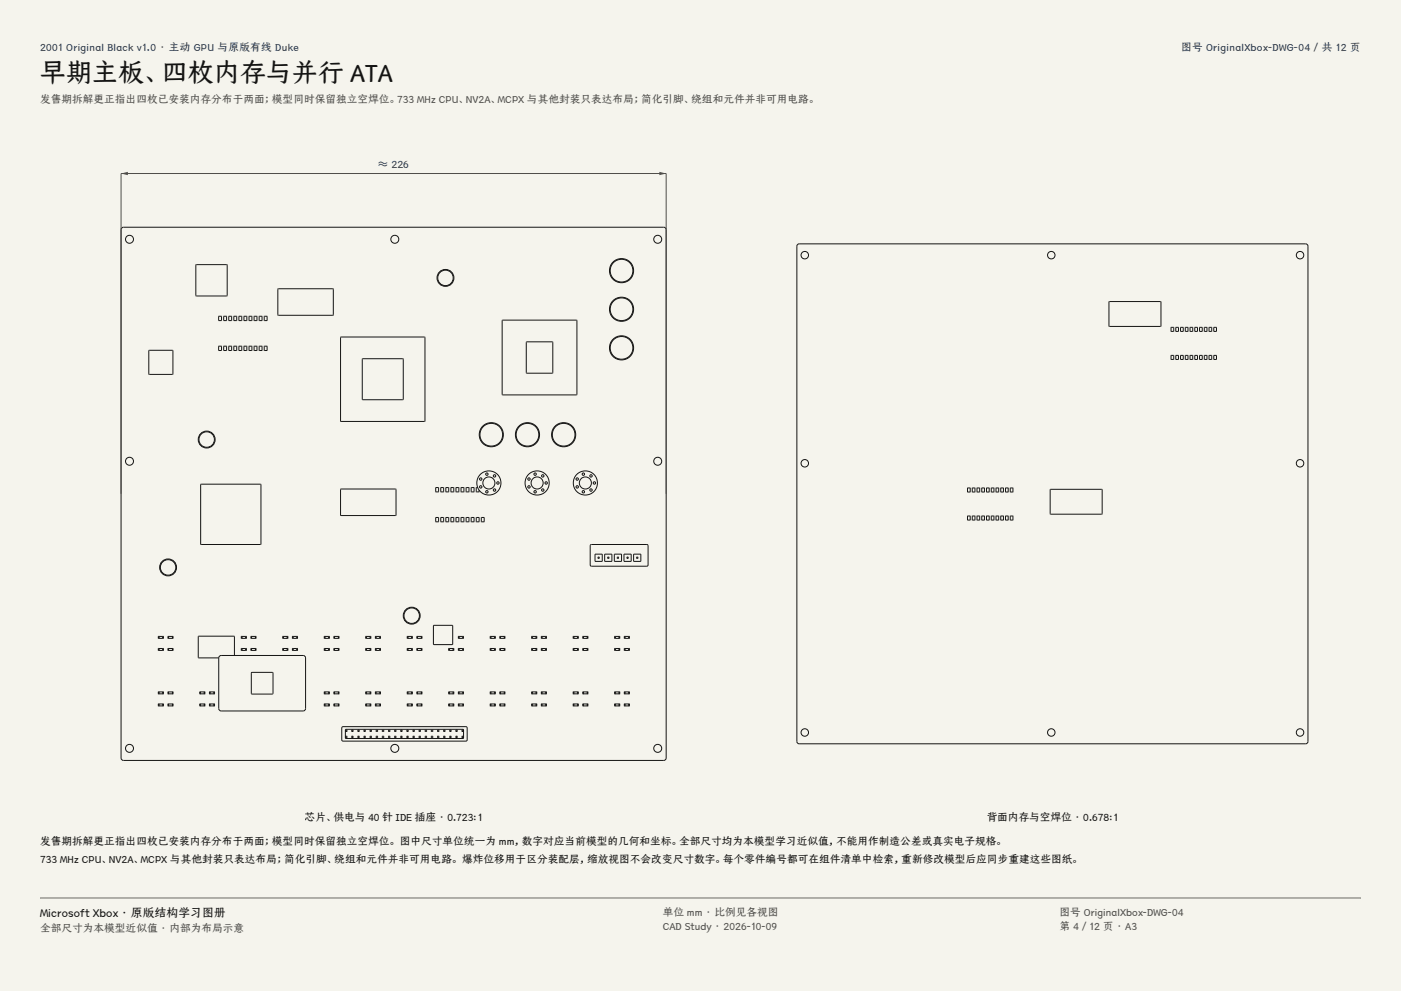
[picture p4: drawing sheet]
<svg xmlns="http://www.w3.org/2000/svg" width="420mm" height="297mm" viewBox="0 0 420 297" stroke-linecap="round" stroke-linejoin="round" font-family="sans-serif">
<g fill="#f5f4ed">
<path d="M0 0h420v297h-420z"/>
<path d="M12 12h396v275h-396z"/>
</g>
<g fill="none" stroke="#141413" stroke-width=".3">
<path d="M36.5 68.3l.5-.2h162l.5 .2 .2 .5v158.4l-.2 .5-.5 .2h-162l-.5-.2-.2-.5v-158.4zM58.8 79.4h9.3v9.3h-9.3zM65.5 96.1h.1M65.5 94.8v1.3M65.6 94.8h-.1M65.6 96.1h.8M65.6 94.8h.8M66.4 94.8h.1M66.4 96.1h.1M66.4 94.8v1.3M67.1 96.1h.1M67.1 94.8v1.3"/>
<path d="M67.1 94.8h.1M67.1 96.1h.8M67.1 94.8h.8M67.9 94.8h.1M67.9 96.1h.1M67.9 94.8v1.3M68.6 96.1h.1M68.6 94.8v1.3M68.6 94.8h.1M68.6 94.8h.8v1.3h-.8M70.9 94.8h-.8v1.3h.8M70.9 94.8h.1"/>
<path d="M71 96.1h-.1M71 94.8v1.3M71.6 96.1h.1M71.6 94.8v1.3M71.6 94.8h.1M71.6 96.1h.9M71.6 94.8h.9M72.5 94.8h.1M72.5 96.1h.1M72.5 94.8v1.3M73.1 96.1h.1M73.1 94.8v1.3"/>
<path d="M73.2 94.8h-.1M73.2 96.1h.8M73.2 94.8h.8M74 94.8h.1M74 96.1h.1M74 94.8v1.3M74.7 96.1h.1M74.7 94.8v1.3M74.7 94.8h.1M74.7 94.8h.8v1.3h-.8M77 94.8h-.8v1.3h.8M77 94.8h.1"/>
<path d="M77 96.1h.1M77 94.8v1.3M77.7 96.1h.1M77.7 94.8v1.3M77.7 94.8h.1M77.7 96.1h.8M77.7 94.8h.8M78.5 94.8h.1M78.6 96.1h-.1M78.6 94.8v1.3M79.2 96.1h.1M79.2 94.8v1.3"/>
<path d="M79.2 94.8h.1M79.2 96.1h.9M79.2 94.8h.9M80.1 94.8h.1M80.1 96.1h.1M80.1 94.8v1.3M83.3 86.6h16.6v7.8h-16.6zM150.6 96h22.3v22.3h-22.3zM44.7 105h7.1v7.2h-7.1zM65.5 103.8h.9v1.2h-.9zM67.1 103.8h.8v1.2h-.8zM68.6 103.8h.8v1.2h-.8z"/>
<path d="M70.1 103.8h.9v1.2h-.9zM71.6 103.8h.9v1.2h-.9zM73.1 103.8h.9v1.2h-.9zM74.7 103.8h.8v1.2h-.8zM76.2 103.8h.8v1.2h-.8zM77.7 103.8h.8v1.2h-.8zM79.2 103.8h.9v1.2h-.9zM102.1 101h25.3v25.3h-25.3zM108.6 107.6h12.2v12.2h-12.2zM157.8 102.5h7.9v9.3h-7.9zM60.2 145.2h18v17.9h-18zM102.1 146.6h16.6v7.9h-16.6z"/>
<path d="M130.6 147.4h.1M130.6 146.1v1.3M130.6 155.1h.9v1.3h-.9zM130.6 146.1h.1M130.6 147.4h.9M130.6 146.1h.9M131.5 146.1h.1M131.5 147.4h.1M131.5 146.1v1.3M132.1 147.4h.1M132.1 146.1v1.3M132.1 155.1h.9v1.3h-.9z"/>
<path d="M132.2 146.1h-.1M132.2 146.1h.8v1.3h-.8M133.7 155.1h.8v1.3h-.8zM134.5 146.1h-.8v1.3h.8M134.5 146.1h.1M134.5 147.4h.1M134.5 146.1v1.3M135.2 147.4h.1M135.2 146.1v1.3M135.2 155.1h.8v1.3h-.8zM135.2 146.1h.1M135.2 147.4h.8"/>
<path d="M135.2 146.1h.8M136 146.1h.1M136 147.4h.1M136 146.1v1.3M136.7 147.4h.1M136.7 146.1v1.3M136.7 155.1h.9v1.3h-.9zM136.7 146.1h.1M136.7 147.4h.8M136.7 146.1h.8M137.5 146.1h.1M137.6 147.4h-.1"/>
<path d="M137.6 146.1v1.3M138.2 147.4h.1M138.2 146.1v1.3M138.2 155.1h.9v1.3h-.9zM138.2 146.1h.1M138.2 146.1h.9v1.3h-.9M139.7 155.1h.9v1.3h-.9zM140.6 146.1h-.9v1.3h.9M140.6 146.1h.1M140.6 147.4h.1M140.6 146.1v1.3M141.2 147.4h.1"/>
<path d="M141.2 146.1v1.3M141.3 155.1h.8v1.3h-.8zM141.3 146.1h-.1M141.3 147.4h.8M141.3 146.1h.8M142.1 146.1h.1M142.1 147.4h.1M142.1 146.1v1.3M142.8 147.4h.1M142.8 146.1v1.3M142.8 155.1h.8v1.3h-.8zM142.8 146.1h.1"/>
<path d="M142.8 147.4h.8M142.8 146.1h.4M143.6 147.4h.1M143.6 146.9v.5M144.3 155.1h.8v1.3h-.8zM177 163.4l.3-.2h16.8l.2 .3-.1 6-.3 .2-16.8-.1-.2-.3zM178.4 166.1h2.1v2.1h-2.1zM179.3 167h.3v.3h-.3zM181.3 166.1h2.1v2.1h-2.1zM182.5 167h-.3v.3h.3M182.5 167v.3M184.2 166.1h2.1v2.1h-2.1z"/>
<path d="M185.1 167h.3v.3h-.3zM187.1 166.1h2.1v2.1h-2.1zM188 167h.3v.3h-.3zM189.9 166.1h2.2v2.1h-2.2zM190.9 167v.3M190.9 167h.3v.3h-.3M47.5 194.9h.1M47.5 191.3h.1M47.5 190.7v.6M47.5 194.4v.5M47.5 194.3v.1M47.5 190.7h.1"/>
<path d="M47.5 194.3h.1M47.6 194.3v.1M47.6 190.7h.1M47.6 194.9h.1M47.6 191.3h.1M47.6 190.7v.6M47.6 194.4v.5M47.6 190.8l.1 .5h1.1v-.5M47.7 194.4h1.1v.5h-1.1zM47.7 190.7l-.1 .1M47.7 190.7h1.1M48.8 190.7v.1"/>
<path d="M48.8 194.9h.1M48.8 191.3h.1M48.8 190.7v.6M48.8 194.4v.5M48.9 194.3l-.1 .1M48.9 194.3v.6M48.9 190.7h-.1M48.9 190.7v.6M50.3 194.9h.1M50.3 191.3h.1M50.3 190.7v.6M50.3 194.4v.5"/>
<path d="M50.4 194.3l-.1 .1M50.4 190.7h-.1M50.4 194.9h.1M50.4 194.3h.1M50.4 191.3h.1M50.4 190.7h.1M50.5 194.3v.1M50.5 190.7h.1M50.5 194.9h.1M50.5 191.3h.1M50.5 190.7v.6M50.5 194.4v.5"/>
<path d="M50.5 194.9h1.2M50.5 194.4h1.2M50.5 191.3h1.2M50.5 190.8h1.2M51.7 194.9h.1M51.7 191.3h.1M51.7 190.7v.6M51.7 194.4v.5M51.7 194.3v.1M51.7 190.7h.1M51.7 194.9h.2M51.7 194.3h.2"/>
<path d="M51.7 191.3h.2M51.7 190.7h.2M51.9 194.3v.1M51.9 190.7h.1M51.9 194.9h.1M51.9 191.3h.1M51.9 190.7v.6M51.9 194.4v.5M65.8 196.7l.5-.3 24.9 .1 .4 .7v15.4l-.7 .5-24.9-.1-.4-.6v-15.2zM70.3 196.4l-.1-5.7h-10.7v6.4l6.1 .1M72.3 194.9h.1M72.3 191.3h.1"/>
<path d="M72.3 190.7v.6M72.3 194.4v.5M72.4 194.3l-.1 .1M72.4 190.7h-.1M72.4 194.9h.1M72.4 194.3h.1M72.4 191.3h.1M72.4 190.7h.1M72.5 194.3v.1M72.5 190.7h.1M72.5 194.9h.1M72.5 191.3h.1"/>
<path d="M72.5 190.7v.6M72.5 194.4v.5M72.5 190.8v.5h1.1M72.6 190.7l-.1 .1M72.6 190.7h1M73.6 194.3l-1.1 .1v.5h1.1M73.6 194.3l.1 .1M73.6 190.7l.1 .1M73.7 194.9h-.1M73.7 191.3h-.1M73.7 194.4h.2v.5h-.2M73.7 190.7h.2v.6h-.2"/>
<path d="M73.7 190.7v.6M73.7 194.4v.5M75.2 194.9h.1M75.2 191.3h.1M75.2 190.7v.6M75.2 194.4v.5M75.2 194.3v.1M75.2 190.7h.1M75.2 194.9h.2M75.2 194.3h.2M75.2 191.3h.2M75.2 190.7h.2"/>
<path d="M75.4 194.3v.1M75.4 190.7h.1M75.4 194.9h.1M75.4 191.3h.1M75.4 190.7v.6M75.4 194.4v.5M75.4 194.9h1.2M75.4 194.4h1.2M75.4 191.3h1.2M75.4 190.8h1.2M76.6 194.9h.1M76.6 191.3h.1"/>
<path d="M76.6 190.7v.6M76.6 194.4v.5M76.6 194.3v.1M76.6 190.7h.1M76.6 194.3h.1M76.7 194.3l.1 .1M76.7 190.7h.1M76.8 194.9h-.1M76.8 191.3h-.1M76.8 190.7v.6M76.8 194.4v.5M84.8 194.9h.1"/>
<path d="M84.8 191.3h.1M84.8 190.7v.6M84.8 194.4v.5M84.8 194.3v.1M84.8 190.7h.1M84.8 194.3h.1M84.9 194.3v.1M84.9 190.7h.1M84.9 194.9h.1M84.9 191.3h.1M84.9 190.7v.6M84.9 194.4v.5"/>
<path d="M85 190.8v.5h1.1M85 190.7v.1M85 190.7h1.1M86.1 194.3l-1.1 .1v.5h1.1M86.1 194.3v.1M86.1 190.7v.1M86.1 194.9h.1M86.1 191.3h.1M86.1 194.9h.2M86.1 191.3h.2M86.1 190.7v.6M86.1 194.4v.5"/>
<path d="M86.3 194.3l-.2 .1M86.3 194.3v.1M86.3 190.7h-.2M86.3 190.7h.1M86.3 194.9h.1M86.3 191.3h.1M86.3 190.7v.6M86.3 194.4v.5M87.7 194.9h.1M87.7 191.3h.1M87.7 190.7v.6M87.7 194.4v.5"/>
<path d="M87.7 194.3v.1M87.7 194.3v.6M87.7 190.7h.1M87.8 190.7l-.1 .6M87.8 194.9h1.2M87.8 194.4h1.2M87.8 191.3h1.2M87.8 190.8h1.2M89 194.9h.1M89 191.3h.1M89 190.7v.6M89 194.4v.5"/>
<path d="M89.1 194.3l-.1 .1M89.1 190.7h-.1M89.1 194.9h.1M89.1 194.3h.1M89.1 191.3h.1M89.1 190.7h.1M89.2 194.3v.1M89.2 190.7h.1M89.2 194.9h.1M89.2 191.3h.1M89.2 190.7v.6M89.2 194.4v.5"/>
<path d="M97.2 194.9h.1M97.2 191.3h.1M97.2 190.7v.6M97.2 194.4v.5M97.2 194.3v.1M97.2 190.7h.1M97.2 194.3h.1M97.3 194.3l.1 .1M97.3 190.7h.1M97.4 194.9h-.1M97.4 191.3h-.1M97.4 190.7v.6"/>
<path d="M97.4 194.4v.5M97.4 194.9h1.1M97.4 194.4h1.1M97.4 191.3h1.1M97.4 190.8h1.1M98.6 190.7l.1 .6M98.7 194.3v.6M98.7 194.3v.1M98.7 190.7h-.1M98.7 190.7h.1M98.7 194.9h.1M98.7 191.3h.1"/>
<path d="M98.7 190.7v.6M98.7 194.4v.5M100.1 194.9h.1M100.1 191.3h.1M100.1 190.7v.6M100.1 194.4v.5M100.1 194.3v.1M100.1 194.3v.6M100.1 190.7h.1M100.1 190.7h.2M100.3 190.7l-.2 .6M100.3 194.9h1.1"/>
<path d="M100.3 194.4h1.1M100.3 191.3h1.1M100.3 190.8h1.1M101.5 194.9h.1M101.5 191.3h.1M101.5 190.7v.6M101.5 194.4v.5M101.5 194.3v.1M101.5 190.7h.1M101.5 194.3h.1M101.6 194.3v.1M101.6 190.7h.1"/>
<path d="M101.6 194.9h.1M101.6 191.3h.1M101.6 190.7v.6M101.6 194.4v.5M109.6 194.9h.1M109.6 191.3h.1M109.6 190.7v.6M109.6 194.4v.5M109.7 194.3l-.1 .1M109.7 190.7h-.1M109.7 194.9h.1M109.7 194.3h.1"/>
<path d="M109.7 191.3h.1M109.7 190.7h.1M109.8 194.3v.1M109.8 190.7h.1M109.8 194.9h.1M109.8 191.3h.1M109.8 190.7v.6M109.8 194.4v.5M109.8 194.9h1.2M109.8 194.4h1.2M109.8 191.3h1.2M109.8 190.8h1.2"/>
<path d="M111 190.7l.2 .6M111.2 194.3v.6M111.2 194.3v.1M111.2 190.7h-.2M111.2 190.7h.1M111.2 194.9h.1M111.2 191.3h.1M111.2 190.7v.6M111.2 194.4v.5M112.5 194.9h.1M112.5 191.3h.1M112.5 190.7v.6"/>
<path d="M112.5 194.4v.5M112.6 194.3l-.1 .1M112.6 194.3v.6M112.6 190.7h-.1M112.6 190.7h.1M112.7 190.7l-.1 .6M112.7 194.4h1.2v.5h-1.2M113.8 190.7l-1.1 .1M113.8 190.7l.1 .1M113.9 190.8v.5h-1.2M113.9 194.9h.1M113.9 191.3h.1"/>
<path d="M113.9 190.7v.6M113.9 194.4v.5M113.9 194.3v.1M113.9 190.7h.1M113.9 194.3h.1M114 194.3l.1 .1M114 190.7h.1M114.1 194.9h-.1M114.1 191.3h-.1M114.1 190.7v.6M114.1 194.4v.5M122.1 194.9h.1"/>
<path d="M122.1 191.3h.1M122.1 190.7v.6M122.1 194.4v.5M122.1 194.3v.1M122.1 190.7h.1M122.1 194.3h.1M122.2 194.3v.1M122.2 190.7h.1M122.2 194.9h.1M122.2 191.3h.1M122.2 190.7v.6M122.2 194.4v.5"/>
<path d="M122.3 194.9h1.1M122.3 194.4h1.1M122.3 191.3h1.1M122.3 190.8h1.1M123.5 194.9h.1M123.5 191.3h.1M123.5 190.7v.6M123.5 194.4v.5M123.5 194.3v.1M123.5 190.7h.1M123.5 194.3h.1M123.6 194.3v.1"/>
<path d="M123.6 190.7h.1M123.6 194.9h.1M123.6 191.3h.1M123.6 190.7v.6M123.6 194.4v.5M125.1 194.4h-.1v.5h.1M125.1 190.7h-.1v.6h.1M125.1 190.7v.6M125.1 194.4v.5M125.2 194.9h.1M125.2 191.3h.1M125.2 194.3v.1"/>
<path d="M125.2 194.3l1.1 .1v.5h-1.1M125.2 190.7v.1M125.2 190.7h1.1M126.3 190.7v.1M126.3 190.8v.5h-1.1M126.3 194.9h.1M126.3 191.3h.1M126.3 190.7v.6M126.3 194.4v.5M126.4 194.3l-.1 .1M126.4 190.7h-.1M126.4 194.9h.1"/>
<path d="M126.4 194.3h.1M126.4 191.3h.1M126.4 190.7h.1M126.5 194.3v.1M126.5 190.7h.1M126.5 194.9h.1M126.5 191.3h.1M126.5 190.7v.6M126.5 194.4v.5M130 187.5h5.7v5.6h-5.7zM134.5 194.9h.1M134.5 194.4v.5"/>
<path d="M134.5 194.3v.1M134.5 194.9h.2M134.5 194.3h.2M134.7 194.3v.1M134.7 194.9h.1M134.7 194.4v.5M134.7 194.9h1.2M134.7 194.4h1.2M135.9 194.9h.1M135.9 194.4v.5M135.9 194.3v.1M135.9 194.3h.1"/>
<path d="M136 194.3v.1M136 194.9h.1M136 194.4v.5M137.6 194.4h-.2v.5h.2M137.6 190.7h-.2v.6h.2M137.6 190.7v.6M137.6 194.4v.5M137.6 194.9h.1M137.6 191.3h.1M137.6 194.3v.1M137.6 194.3l1.2 .1-.1 .5h-1.1M137.6 190.7v.1"/>
<path d="M137.6 190.7h1.1M138.7 190.7l.1 .1M138.8 190.8l-.1 .5h-1.1M138.8 194.9h.1M138.8 191.3h.1M138.8 190.7v.6M138.8 194.4v.5M138.8 194.3v.1M138.8 190.7h.1M138.8 194.3h.1M138.9 194.3v.1M138.9 190.7h.1"/>
<path d="M138.9 194.9h.1M138.9 191.3h.1M138.9 190.7v.6M138.9 194.4v.5M147 194.9h.1M147 191.3h.1M147 190.7v.6M147 194.4v.5M147 194.3v.1M147 190.7h.1M147 194.3h.1M147.1 194.3v.1"/>
<path d="M147.1 190.7h.1M147.1 194.9h.1M147.1 191.3h.1M147.1 190.7v.6M147.1 194.4v.5M147.1 194.9h1.2M147.1 194.4h1.2M147.1 191.3h1.2M147.1 190.8h1.2M148.3 194.9h.1M148.3 191.3h.1M148.3 190.7v.6"/>
<path d="M148.3 194.4v.5M148.3 194.3v.1M148.3 190.7h.1M148.3 194.9h.2M148.3 194.3h.2M148.3 191.3h.2M148.3 190.7h.2M148.5 194.3v.1M148.5 190.7h.1M148.5 194.9h.1M148.5 191.3h.1M148.5 190.7v.6"/>
<path d="M148.5 194.4v.5M150 194.3v.6M150 194.3v.1M150 190.7v.6M150 190.7h.1M150 194.9h.1M150 191.3h.1M150 194.4v.5M150 190.8l.1 .5h1.1v-.5M150 194.4h1.2v.5h-1.2zM150.1 190.7l-.1 .1M150.1 190.7h1.1"/>
<path d="M151.2 190.7v.1M151.2 194.9h.1M151.2 191.3h.1M151.2 190.7v.6M151.2 194.4v.5M151.2 194.3v.1M151.2 190.7h.1M151.2 194.9h.2M151.2 194.3h.2M151.2 191.3h.2M151.2 190.7h.2M151.4 194.3v.1"/>
<path d="M151.4 190.7h.1M151.4 194.9h.1M151.4 191.3h.1M151.4 190.7v.6M151.4 194.4v.5M159.4 194.9h.1M159.4 191.3h.1M159.4 190.7v.6M159.4 194.4v.5M159.4 194.3v.1M159.4 190.7h.1M159.4 194.3h.1"/>
<path d="M159.5 194.3v.1M159.5 190.7h.1M159.5 194.9h.1M159.5 191.3h.1M159.5 190.7v.6M159.5 194.4v.5M159.6 194.9h1.1M159.6 194.4h1.1M159.6 191.3h1.1M159.6 190.8h1.1M160.8 194.9h.1M160.8 191.3h.1"/>
<path d="M160.8 190.7v.6M160.8 194.4v.5M160.8 194.3v.1M160.8 190.7h.1M160.8 194.3h.1M160.9 194.3v.1M160.9 190.7h.1M160.9 194.9h.1M160.9 191.3h.1M160.9 190.7v.6M160.9 194.4v.5M162.4 194.3v.6"/>
<path d="M162.4 194.3v.1M162.4 190.7v.6M162.4 190.7h.1M162.4 194.9h.1M162.4 191.3h.1M162.4 194.4v.5M162.5 190.8v.5h1.1v-.5M162.5 194.4h1.1v.5h-1.1zM162.5 190.7v.1M162.5 190.7h1.1M163.6 190.7v.1M163.7 194.9h.1"/>
<path d="M163.7 191.3h.1M163.7 190.7v.6M163.7 194.4v.5M163.7 194.3v.1M163.7 194.3v.6M163.7 190.7h.1M171.8 194.9h.1M171.8 191.3h.1M171.8 190.7v.6M171.8 194.4v.5M171.8 194.3v.1M171.8 194.3v.6"/>
<path d="M171.8 190.7h.1M171.8 190.7h.2M172 190.7l-.2 .6M172 194.9h1.2M172 194.4h1.2M172 191.3h1.2M172 190.8h1.2M173.2 194.9h.1M173.2 191.3h.1M173.2 190.7v.6M173.2 194.4v.5M173.2 194.3v.1"/>
<path d="M173.2 190.7h.1M173.2 194.3h.1M173.3 194.3l.1 .1M173.3 190.7h.1M173.4 194.9h-.1M173.4 191.3h-.1M173.4 190.7v.6M173.4 194.4v.5M174.9 194.3v.6M174.9 194.3v.1M174.9 190.7v.6M174.9 190.7h.1"/>
<path d="M174.9 194.9h.1M174.9 191.3h.1M174.9 194.4v.5M174.9 190.8v.5h1.2v-.5M174.9 194.4h1.2v.5h-1.2zM174.9 190.7v.1M174.9 190.7h1.1M176 190.7l.1 .1M176.1 194.9h.1M176.1 191.3h.1M176.1 190.7v.6M176.1 194.4v.5"/>
<path d="M176.1 194.3v.1M176.1 194.3v.6M176.1 190.7h.1M184.3 194.9h.1M184.3 191.3h.1M184.3 190.7v.6M184.3 194.4v.5M184.3 194.3v.1M184.3 194.3v.6M184.3 190.7h.1M184.4 190.7l-.1 .6M184.5 194.9h1.1"/>
<path d="M184.5 194.4h1.1M184.5 191.3h1.1M184.5 190.8h1.1M185.6 194.9h.1M185.6 191.3h.1M185.6 190.7v.6M185.6 194.4v.5M185.7 194.3l-.1 .1M185.7 190.7h-.1M185.7 194.9h.1M185.7 194.3h.1M185.7 191.3h.1"/>
<path d="M185.7 190.7h.1M185.8 194.3v.1M185.8 190.7h.1M185.8 194.9h.1M185.8 191.3h.1M185.8 190.7v.6M185.8 194.4v.5M187.2 194.9h.1M187.2 191.3h.1M187.2 190.7v.6M187.2 194.4v.5M187.2 194.3v.1"/>
<path d="M187.2 190.7h.1M187.2 194.3h.1M187.3 194.3v.1M187.3 190.7h.1M187.3 194.9h.1M187.3 191.3h.1M187.3 190.7v.6M187.3 194.4v.5M187.3 190.8l.1 .5h1.1v-.5M187.4 194.4h1.1v.5h-1.1zM187.4 190.7l-.1 .1M187.4 190.7h1.1"/>
<path d="M188.5 190.7v.1M188.5 194.9h.1M188.5 191.3h.1M188.5 190.7v.6M188.5 194.4v.5M188.6 194.3l-.1 .1M188.6 194.3v.6M188.6 190.7h-.1M188.6 190.7v.6M47.5 211.6h.1M47.5 207.9v.1M47.5 207.4v.5"/>
<path d="M47.5 211v.6M47.5 211h.1M47.5 207.3v.1M47.5 208h.1M47.5 207.3h.1M47.6 211h.1M47.6 207.3v.1M47.6 211.6h.1M47.6 207.9v.1M47.6 207.4v.5M47.6 211v.6M47.6 207.4l.1 .5h1.1v-.5"/>
<path d="M47.7 211h1.1v.5h-1.1zM47.7 207.4h-.1M47.7 207.4h1.1M48.8 207.4h.1M48.8 211.6h.1M48.8 207.9l.1 .1M48.8 207.4v.5M48.8 211v.6M48.9 211h-.1M48.9 211v.6M48.9 207.3l-.1 .1M48.9 207.3v.7"/>
<path d="M50.3 211.6h.1M50.3 207.9l.1 .1M50.3 207.4v.5M50.3 211v.6M50.4 211h-.1M50.4 207.3l-.1 .1M50.4 211.6h.1M50.4 211h.1M50.4 208h.1M50.4 207.3h.1M50.5 211h.1M50.5 207.3v.1"/>
<path d="M50.5 211.6h.1M50.5 207.9v.1M50.5 207.4v.5M50.5 211v.6M50.5 211.5h1.2M50.5 211h1.2M50.5 207.9h1.2M50.5 207.4h1.2M51.7 211.6h.1M51.7 207.9v.1M51.7 207.4v.5M51.7 211v.6"/>
<path d="M51.7 211h.1M51.7 207.3v.1M51.7 211.6h.2M51.7 211h.2M51.7 208h.2M51.7 207.3h.2M51.9 211h.1M51.9 207.3v.1M51.9 211.6h.1M51.9 207.9v.1M51.9 207.4v.5M51.9 211v.6"/>
<path d="M59.9 211.6h.1M59.9 207.9v.1M59.9 207.4v.5M59.9 211v.6M59.9 211h.1M59.9 207.3v.1M59.9 208h.1M59.9 207.3h.1M60 211h.1M60 207.3l.1 .1M60.1 211.6h-.1M60.1 207.9l-.1 .1"/>
<path d="M60.1 207.4v.5M60.1 211v.6M60.1 207.4v.5h1.1M60.1 207.4h.1M60.1 207.4h1.1M61.2 211h-1.1v.5l1.1 .1M61.2 211h.1M61.2 207.4h.1M61.2 211.5v.1M61.2 207.9h.1M61.3 211h.1v.6h-.1M61.3 207.4h.1v.5h-.1"/>
<path d="M61.3 207.4v.5M61.3 211v.6M62.8 211.6h.1M62.8 207.9v.1M62.8 207.4v.5M62.8 211v.6M62.8 211h.1M62.8 207.3v.1M62.8 208h.1M62.8 207.3h.1M62.9 211h.1M62.9 207.3v.1"/>
<path d="M62.9 211.6h.1M62.9 207.9v.1M62.9 207.4v.5M62.9 211v.6M63 211.5h1.1M63 211h1.1M63 207.9h1.1M63 207.4h1.1M64.2 211.6h.1M64.2 207.9v.1M64.2 207.4v.5M64.2 211v.6"/>
<path d="M64.2 211h.1M64.2 207.3v.1M64.2 208h.1M64.2 207.3h.1M64.3 211h.1M64.3 207.3v.1M64.3 211.6h.1M64.3 207.9v.1M64.3 207.4v.5M64.3 211v.6M75.4 201.6h6.4v6.4h-6.4zM97.2 211.6h.1"/>
<path d="M97.2 207.9v.1M97.2 207.4v.5M97.2 211v.6M97.2 211h.1M97.2 207.3v.1M97.2 208h.1M97.2 207.3h.1M97.3 211h.1M97.3 207.3l.1 .1M97.4 211.6h-.1M97.4 207.9l-.1 .1M97.4 207.4v.5"/>
<path d="M97.4 211v.6M97.4 211.5h1.1M97.4 211h1.1M97.4 207.9h1.1M97.4 207.4h1.1M98.6 207.4l.1 .6M98.7 211v.6M98.7 211h.1M98.7 207.3l-.1 .1M98.7 207.3v.1M98.7 211.6h.1M98.7 207.9v.1"/>
<path d="M98.7 207.4v.5M100.1 211.6h.1M100.1 207.9v.1M100.1 207.4v.5M100.1 211v.6M100.1 211h.1M100.1 207.3v.1M100.1 207.3l.2 .1M100.3 207.4l-.2 .6M100.3 211.5h1.1M100.3 211h1.1M100.3 207.9h1.1"/>
<path d="M100.3 207.4h1.1M101.5 211.6h.1M101.5 207.9v.1M101.5 207.4v.5M101.5 211v.6M101.5 211h.1M101.5 207.3v.1M101.5 208h.1M101.5 207.3h.1M101.6 211h.1M101.6 207.3v.1M101.6 211.6h.1"/>
<path d="M101.6 207.9v.1M101.6 207.4v.5M101.6 211v.6M102.6 217.8h37.1l.4 .3v3.7l-.4 .3h-36.9l-.3-.3v-3.7zM103.6 218.6h35.2l.2 2.6-35.3 .1zM103.6 218.8v.4M103.6 218.8h.4v.4h-.4M105.4 218.8h.4v.4h-.4zM107.3 218.8v.4M107.3 218.8h.4v.4h-.4M109.1 218.8h.4v.4h-.4zM109.6 211.6h.1"/>
<path d="M109.6 207.9l.1 .1M109.6 207.4v.5M109.6 211v.6M109.7 211h-.1M109.7 207.3l-.1 .1M109.7 211.6h.1M109.7 211h.1M109.7 208h.1M109.7 207.3h.1M109.8 211h.1M109.8 207.3v.1M109.8 211.6h.1"/>
<path d="M109.8 207.9v.1M109.8 207.4v.5M109.8 211v.6M109.8 211.5h1.2M109.8 211h1.2M109.8 207.9h1.2M109.8 207.4h1.2M111 218.8v.4M111 218.8h.4v.4h-.4M111 207.4l.2 .6M111.2 211v.6M111.2 211h.1"/>
<path d="M111.2 207.3l-.2 .1M111.2 207.3v.1M111.2 211.6h.1M111.2 207.9v.1M111.2 207.4v.5M112.5 211.6h.1M112.5 207.9l.1 .1M112.5 207.4v.5M112.5 211v.6M112.6 211h-.1M112.6 211v.6M112.6 207.3l-.1 .1"/>
<path d="M112.6 207.3l.1 .1M112.7 207.4l-.1 .6M112.7 211h1.2v.5h-1.2M112.8 218.8h.4v.4h-.4zM113.8 207.4h-1.1M113.8 207.4h.1M113.9 207.4v.5h-1.2M113.9 211.6h.1M113.9 207.9v.1M113.9 207.4v.5M113.9 211v.6M113.9 211h.1"/>
<path d="M113.9 207.3v.1M113.9 208h.1M113.9 207.3h.1M114 211h.1M114 207.3l.1 .1M114.1 211.6h-.1M114.1 207.9l-.1 .1M114.1 207.4v.5M114.1 211v.6M114.6 218.8v.4M114.6 218.8h.4v.4h-.4M116.5 218.8h.4l-.1 .4h-.3z"/>
<path d="M118.3 218.8v.4M118.3 218.8h.4v.4h-.4M120.1 218.8h.4v.4h-.4zM122 218.8v.4M122 218.8h.4v.4h-.4M122.1 211.6h.1M122.1 207.9v.1M122.1 207.4v.5M122.1 211v.6M122.1 211h.1M122.1 207.3v.1M122.1 208h.1"/>
<path d="M122.1 207.3h.1M122.2 211h.1M122.2 207.3v.1M122.2 211.6h.1M122.2 207.9v.1M122.2 207.4v.5M122.2 211v.6M122.3 211.5h1.1M122.3 211h1.1M122.3 207.9h1.1M122.3 207.4h1.1M123.5 211.6h.1"/>
<path d="M123.5 207.9v.1M123.5 207.4v.5M123.5 211v.6M123.5 211h.1M123.5 207.3v.1M123.5 208h.1M123.5 207.3h.1M123.6 211h.1M123.6 207.3v.1M123.6 211.6h.1M123.6 207.9v.1M123.6 207.4v.5"/>
<path d="M123.6 211v.6M123.8 218.8h.4v.4h-.4zM125.1 211h-.1v.6h.1M125.1 207.4h-.1v.5h.1M125.1 207.4v.5M125.1 211v.6M125.2 211.5v.1M125.2 207.9h.1M125.2 211h.1M125.2 211h1.1v.5l-1.1 .1M125.2 207.4h.1M125.2 207.4h1.1"/>
<path d="M125.6 218.8v.4M125.7 218.8h.3v.4h-.3M126.3 207.4h.1M126.3 207.4v.5h-1.1M126.3 211.6h.1M126.3 207.9l.1 .1M126.3 207.4v.5M126.3 211v.6M126.4 211h-.1M126.4 207.3l-.1 .1M126.4 211.6h.1M126.4 211h.1"/>
<path d="M126.4 208h.1M126.4 207.3h.1M126.5 211h.1M126.5 207.3v.1M126.5 211.6h.1M126.5 207.9v.1M126.5 207.4v.5M126.5 211v.6M127.5 218.8h.4v.4h-.4zM129.3 218.8v.4M129.3 218.8h.4v.4h-.4M131.2 218.8h.4l-.1 .4h-.3z"/>
<path d="M133 218.8h.4v.4h-.4zM134.5 211.6h.1M134.5 207.9v.1M134.5 207.4v.5M134.5 211v.6M134.5 211h.1M134.5 207.3v.1M134.5 211.6h.2M134.5 211h.2M134.5 208h.2M134.5 207.3h.2M134.7 211h.1"/>
<path d="M134.7 207.3v.1M134.7 211.6h.1M134.7 207.9v.1M134.7 207.4v.5M134.7 211v.6M134.7 211.5h1.2M134.7 211h1.2M134.7 207.9h1.2M134.7 207.4h1.2M134.8 218.8h.4v.4h-.4zM135.9 211.6h.1M135.9 207.9v.1"/>
<path d="M135.9 207.4v.5M135.9 211v.6M135.9 211h.1M135.9 207.3v.1M135.9 208h.1M135.9 207.3h.1M136 211h.1M136 207.3v.1M136 211.6h.1M136 207.9v.1M136 207.4v.5M136 211v.6"/>
<path d="M136.7 218.8h.4l-.1 .4h-.3zM137.6 211h-.2v.6h.2M137.6 207.4h-.2v.5h.2M137.6 207.4v.5M137.6 211v.6M137.6 211.5v.1M137.6 207.9h.1M137.6 211h.1M137.6 211h1.2l-.1 .5-1.1 .1M137.6 207.4h.1M137.6 207.4h1.1M138.5 218.8h.4v.4h-.4z"/>
<path d="M138.7 207.4h.1M138.8 207.4l-.1 .5h-1.1M138.8 211.6h.1M138.8 207.9v.1M138.8 207.4v.5M138.8 211v.6M138.8 211h.1M138.8 207.3v.1M138.8 208h.1M138.8 207.3h.1M138.9 211h.1M138.9 207.3v.1"/>
<path d="M138.9 211.6h.1M138.9 207.9v.1M138.9 207.4v.5M138.9 211v.6M147 211.6h.1M147 207.9v.1M147 207.4v.5M147 211v.6M147 211h.1M147 207.3v.1M147 208h.1M147 207.3h.1"/>
<path d="M147.1 211h.1M147.1 207.3v.1M147.1 211.6h.1M147.1 207.9v.1M147.1 207.4v.5M147.1 211v.6M147.1 211.5h1.2M147.1 211h1.2M147.1 207.9h1.2M147.1 207.4h1.2M148.3 211.6h.1M148.3 207.9v.1"/>
<path d="M148.3 207.4v.5M148.3 211v.6M148.3 211h.1M148.3 207.3v.1M148.3 211.6h.2M148.3 211h.2M148.3 208h.2M148.3 207.3h.2M148.5 211h.1M148.5 207.3v.1M148.5 211.6h.1M148.5 207.9v.1"/>
<path d="M148.5 207.4v.5M148.5 211v.6M150 211v.6M150 211h.1M150 207.3v.7M150 207.3v.1M150 211.6h.1M150 207.9v.1M150 207.4v.5M150 207.4l.1 .5h1.1v-.5M150 211h1.2v.5h-1.2zM150.1 207.4h-.1"/>
<path d="M150.1 207.4h1.1M151.2 207.4h.1M151.2 211.6h.1M151.2 207.9v.1M151.2 207.4v.5M151.2 211v.6M151.2 211h.1M151.2 207.3v.1M151.2 211.6h.2M151.2 211h.2M151.2 208h.2M151.2 207.3h.2"/>
<path d="M151.4 211h.1M151.4 207.3v.1M151.4 211.6h.1M151.4 207.9v.1M151.4 207.4v.5M151.4 211v.6M159.4 211.6h.1M159.4 207.9v.1M159.4 207.4v.5M159.4 211v.6M159.4 211h.1M159.4 207.3v.1"/>
<path d="M159.4 208h.1M159.4 207.3h.1M159.5 211h.1M159.5 207.3v.1M159.5 211.6h.1M159.5 207.9v.1M159.5 207.4v.5M159.5 211v.6M159.6 211.5h1.1M159.6 211h1.1M159.6 207.9h1.1M159.6 207.4h1.1"/>
<path d="M160.8 211.6h.1M160.8 207.9v.1M160.8 207.4v.5M160.8 211v.6M160.8 211h.1M160.8 207.3v.1M160.8 208h.1M160.8 207.3h.1M160.9 211h.1M160.9 207.3v.1M160.9 211.6h.1M160.9 207.9v.1"/>
<path d="M160.9 207.4v.5M160.9 211v.6M162.4 211v.6M162.4 211h.1M162.4 207.3v.7M162.4 207.3v.1M162.4 211.6h.1M162.4 207.9v.1M162.4 207.4v.5M162.5 207.4v.5h1.1v-.5M162.5 211h1.1v.5h-1.1zM162.5 207.4h.1"/>
<path d="M162.5 207.4h1.1M163.6 207.4h.1M163.7 211.6h.1M163.7 207.9v.1M163.7 207.4v.5M163.7 211v.6M163.7 211h.1M163.7 207.3v.1M163.7 207.3v.7M171.8 211.6h.1M171.8 207.9v.1M171.8 207.4v.5"/>
<path d="M171.8 211v.6M171.8 211h.1M171.8 207.3v.1M171.8 207.3l.2 .1M172 207.4l-.2 .6M172 211.5h1.2M172 211h1.2M172 207.9h1.2M172 207.4h1.2M173.2 211.6h.1M173.2 207.9v.1M173.2 207.4v.5"/>
<path d="M173.2 211v.6M173.2 211h.1M173.2 207.3v.1M173.2 208h.1M173.2 207.3h.1M173.3 211h.1M173.3 207.3l.1 .1M173.4 211.6h-.1M173.4 207.9l-.1 .1M173.4 207.4v.5M173.4 211v.6M174.9 211v.6"/>
<path d="M174.9 211h.1M174.9 207.3v.7M174.9 207.3v.1M174.9 211.6h.1M174.9 207.9v.1M174.9 207.4v.5M174.9 207.4v.5h1.2v-.5M174.9 211h1.2v.5h-1.2zM174.9 207.4h.1M174.9 207.4h1.1M176 207.4h.1M176.1 211.6h.1"/>
<path d="M176.1 207.9v.1M176.1 207.4v.5M176.1 211v.6M176.1 211h.1M176.1 207.3v.1M176.1 207.3v.7M184.3 211.6h.1M184.3 207.9v.1M184.3 207.4v.5M184.3 211v.6M184.3 211h.1M184.3 207.3v.1"/>
<path d="M184.3 207.3l.1 .1M184.4 207.4l-.1 .6M184.5 211.5h1.1M184.5 211h1.1M184.5 207.9h1.1M184.5 207.4h1.1M185.6 211.6h.1M185.6 207.9l.1 .1M185.6 207.4v.5M185.6 211v.6M185.7 211h-.1M185.7 207.3l-.1 .1"/>
<path d="M185.7 211.6h.1M185.7 211h.1M185.7 208h.1M185.7 207.3h.1M185.8 211h.1M185.8 207.3v.1M185.8 211.6h.1M185.8 207.9v.1M185.8 207.4v.5M185.8 211v.6M187.2 211.6h.1M187.2 207.9v.1"/>
<path d="M187.2 207.4v.5M187.2 211v.6M187.2 211h.1M187.2 207.3v.1M187.2 208h.1M187.2 207.3h.1M187.3 211h.1M187.3 207.3v.1M187.3 211.6h.1M187.3 207.9v.1M187.3 207.4v.5M187.3 211v.6"/>
<path d="M187.3 207.4l.1 .5h1.1v-.5M187.4 211h1.1v.5h-1.1zM187.4 207.4h-.1M187.4 207.4h1.1M188.5 207.4h.1M188.5 211.6h.1M188.5 207.9l.1 .1M188.5 207.4v.5M188.5 211v.6M188.6 211h-.1M188.6 211v.6M188.6 207.3l-.1 .1"/>
<path d="M188.6 207.3v.7M103.6 220.7v.3M103.6 221.1h.4M103.6 220.7h.4M104 220.7v.3M105.4 220.7v.3M105.5 221.1h.3M105.5 220.7h.3M105.8 220.7v.3M107.3 220.7v.3M107.3 221.1h.4M107.3 220.7h.4"/>
<path d="M107.7 220.7v.3M109.1 220.7v.3M109.1 221.1h.4M109.1 220.7h.4M109.5 220.7v.3M111 220.7v.3M111 221.1h.3M111 220.7h.3M111.4 220.7v.3M112.8 220.7v.3M112.8 221.1h.4M112.8 220.7h.4"/>
<path d="M113.2 220.7v.3M114.6 220.7v.3M114.6 221.1h.4M114.6 220.7h.4M115 220.7v.3M116.5 220.7v.3M116.5 221.1h.3M116.5 220.7h.3M116.9 220.7v.3M118.3 220.7v.3M118.3 221.1h.4M118.3 220.7h.4"/>
<path d="M118.7 220.7v.3M120.1 220.7v.3M120.2 221.1h.3M120.2 220.7h.3M120.5 220.7v.3M122 220.7v.3M122 221.1h.4M122 220.7h.4M122.4 220.7v.3M123.8 220.7v.3M123.8 221.1h.4M123.8 220.7h.4"/>
<path d="M124.2 220.7v.3M125.6 220.7v.3M125.7 221.1h.3M125.7 220.7h.3M126 220.7v.3M127.5 220.7v.3M127.5 221.1h.4M127.5 220.7h.4M127.9 220.7v.3M129.3 220.7v.3M129.3 221.1h.4M129.3 220.7h.4"/>
<path d="M129.7 220.7v.3M131.2 220.7v.3M131.2 221.1h.3M131.2 220.7h.3M131.6 220.7v.3M133 220.7v.3M133 221.1h.4M133 220.7h.4M133.4 220.7v.3M134.8 220.7v.3M134.8 221.1h.4M134.8 220.7h.4"/>
<path d="M135.2 220.7v.3M136.7 220.7v.3M136.7 221.1h.3M136.7 220.7h.3M137.1 220.7v.3M138.5 220.7v.3M138.5 221.1h.4M138.5 220.7h.4M138.9 220.7v.3"/>
<circle cx="38.8" cy="71.7" r="1.2"/>
<circle cx="118.4" cy="71.7" r="1.2"/>
<circle cx="197.2" cy="71.7" r="1.2"/>
<circle cx="133.5" cy="83.3" r="2.54"/>
<circle cx="133.5" cy="83.3" r="2.32"/>
<circle cx="186.3" cy="92.7" r="3.6"/>
<circle cx="186.3" cy="81.1" r="3.6"/>
<circle cx="186.3" cy="92.7" r="3.4"/>
<circle cx="186.3" cy="81.1" r="3.4"/>
<circle cx="186.3" cy="104.3" r="3.6"/>
<circle cx="186.3" cy="104.3" r="3.4"/>
<circle cx="38.8" cy="138.2" r="1.2"/>
<circle cx="62" cy="131.7" r="2.54"/>
<circle cx="62" cy="131.7" r="2.32"/>
<circle cx="147.3" cy="130.3" r="3.6"/>
<circle cx="147.3" cy="130.3" r="3.4"/>
<circle cx="158.1" cy="130.3" r="3.6"/>
<circle cx="158.1" cy="130.3" r="3.4"/>
<circle cx="169" cy="130.3" r="3.6"/>
<circle cx="169" cy="130.3" r="3.4"/>
<circle cx="197.2" cy="138.2" r="1.2"/>
<circle cx="144.1" cy="143.6" r=".36"/>
<circle cx="144.1" cy="145.9" r=".36"/>
<circle cx="146" cy="147.4" r=".36"/>
<circle cx="146" cy="142.1" r=".36"/>
<circle cx="146.5" cy="144.7" r="3.6"/>
<circle cx="146.6" cy="144.7" r="1.81"/>
<circle cx="148.3" cy="146.9" r=".36"/>
<circle cx="148.3" cy="142.6" r=".36"/>
<circle cx="149.3" cy="144.7" r=".36"/>
<circle cx="158.6" cy="143.6" r=".36"/>
<circle cx="158.6" cy="145.9" r=".36"/>
<circle cx="160.4" cy="147.4" r=".36"/>
<circle cx="160.4" cy="142.1" r=".36"/>
<circle cx="161" cy="144.7" r="3.6"/>
<circle cx="161" cy="144.7" r="1.81"/>
<circle cx="162.7" cy="146.9" r=".36"/>
<circle cx="162.7" cy="142.6" r=".36"/>
<circle cx="163.7" cy="144.7" r=".36"/>
<circle cx="173" cy="143.6" r=".36"/>
<circle cx="173" cy="145.9" r=".36"/>
<circle cx="174.9" cy="147.4" r=".36"/>
<circle cx="174.9" cy="142.1" r=".36"/>
<circle cx="175.5" cy="144.7" r="3.6"/>
<circle cx="175.5" cy="144.7" r="1.81"/>
<circle cx="177.2" cy="146.9" r=".36"/>
<circle cx="177.2" cy="142.6" r=".36"/>
<circle cx="178.2" cy="144.7" r=".36"/>
<circle cx="50.4" cy="170.1" r="2.54"/>
<circle cx="50.4" cy="170.1" r="2.32"/>
<circle cx="179.3" cy="167" r=".01"/>
<circle cx="179.3" cy="167.3" r=".01"/>
<circle cx="179.6" cy="167.3" r=".01"/>
<circle cx="179.6" cy="167" r=".01"/>
<circle cx="182.2" cy="167.3" r=".01"/>
<circle cx="182.2" cy="167" r=".01"/>
<circle cx="182.5" cy="167.3" r=".01"/>
<circle cx="182.5" cy="167" r=".01"/>
<circle cx="185.1" cy="167.3" r=".01"/>
<circle cx="185.1" cy="167" r=".01"/>
<circle cx="185.4" cy="167.3" r=".01"/>
<circle cx="185.4" cy="167" r=".01"/>
<circle cx="188" cy="167.3" r=".01"/>
<circle cx="188" cy="167" r=".01"/>
<circle cx="188.3" cy="167.3" r=".01"/>
<circle cx="188.3" cy="167" r=".01"/>
<circle cx="190.9" cy="167.3" r=".01"/>
<circle cx="190.9" cy="167" r=".01"/>
<circle cx="191.2" cy="167" r=".01"/>
<circle cx="191.2" cy="167.3" r=".01"/>
<circle cx="123.4" cy="184.5" r="2.54"/>
<circle cx="123.4" cy="184.5" r="2.32"/>
<circle cx="103.6" cy="219.2" r=".01"/>
<circle cx="103.6" cy="218.8" r=".01"/>
<circle cx="104" cy="219.2" r=".01"/>
<circle cx="104" cy="218.8" r=".01"/>
<circle cx="105.5" cy="219.2" r=".01"/>
<circle cx="105.5" cy="218.8" r=".01"/>
<circle cx="105.8" cy="219.2" r=".01"/>
<circle cx="105.8" cy="218.8" r=".01"/>
<circle cx="107.3" cy="219.2" r=".01"/>
<circle cx="107.3" cy="218.8" r=".01"/>
<circle cx="107.7" cy="219.2" r=".01"/>
<circle cx="107.7" cy="218.8" r=".01"/>
<circle cx="109.1" cy="219.2" r=".01"/>
<circle cx="109.1" cy="218.8" r=".01"/>
<circle cx="109.5" cy="219.2" r=".01"/>
<circle cx="109.5" cy="218.8" r=".01"/>
<circle cx="111" cy="219.2" r=".01"/>
<circle cx="111" cy="218.8" r=".01"/>
<circle cx="111.3" cy="219.2" r=".01"/>
<circle cx="111.3" cy="218.8" r=".01"/>
<circle cx="112.8" cy="219.2" r=".01"/>
<circle cx="112.8" cy="218.8" r=".01"/>
<circle cx="113.2" cy="219.2" r=".01"/>
<circle cx="113.2" cy="218.8" r=".01"/>
<circle cx="114.6" cy="219.2" r=".01"/>
<circle cx="114.6" cy="218.8" r=".01"/>
<circle cx="115" cy="219.2" r=".01"/>
<circle cx="115" cy="218.8" r=".01"/>
<circle cx="116.5" cy="219.2" r=".01"/>
<circle cx="116.5" cy="218.8" r=".01"/>
<circle cx="116.8" cy="219.2" r=".01"/>
<circle cx="116.8" cy="218.8" r=".01"/>
<circle cx="118.3" cy="219.2" r=".01"/>
<circle cx="118.3" cy="218.8" r=".01"/>
<circle cx="118.7" cy="219.2" r=".01"/>
<circle cx="118.7" cy="218.8" r=".01"/>
<circle cx="120.2" cy="219.2" r=".01"/>
<circle cx="120.2" cy="218.8" r=".01"/>
<circle cx="120.5" cy="219.2" r=".01"/>
<circle cx="120.5" cy="218.8" r=".01"/>
<circle cx="122" cy="219.2" r=".01"/>
<circle cx="122" cy="218.8" r=".01"/>
<circle cx="122.4" cy="219.2" r=".01"/>
<circle cx="122.4" cy="218.8" r=".01"/>
<circle cx="123.8" cy="219.2" r=".01"/>
<circle cx="123.8" cy="218.8" r=".01"/>
<circle cx="124.2" cy="219.2" r=".01"/>
<circle cx="124.2" cy="218.8" r=".01"/>
<circle cx="125.7" cy="219.2" r=".01"/>
<circle cx="125.7" cy="218.8" r=".01"/>
<circle cx="126" cy="219.2" r=".01"/>
<circle cx="126" cy="218.8" r=".01"/>
<circle cx="127.5" cy="219.2" r=".01"/>
<circle cx="127.5" cy="218.8" r=".01"/>
<circle cx="127.9" cy="219.2" r=".01"/>
<circle cx="127.9" cy="218.8" r=".01"/>
<circle cx="129.3" cy="219.2" r=".01"/>
<circle cx="129.3" cy="218.8" r=".01"/>
<circle cx="129.7" cy="219.2" r=".01"/>
<circle cx="129.7" cy="218.8" r=".01"/>
<circle cx="131.2" cy="219.2" r=".01"/>
<circle cx="131.2" cy="218.8" r=".01"/>
<circle cx="131.5" cy="219.2" r=".01"/>
<circle cx="131.5" cy="218.8" r=".01"/>
<circle cx="133" cy="219.2" r=".01"/>
<circle cx="133" cy="218.8" r=".01"/>
<circle cx="133.4" cy="219.2" r=".01"/>
<circle cx="133.4" cy="218.8" r=".01"/>
<circle cx="134.8" cy="219.2" r=".01"/>
<circle cx="134.8" cy="218.8" r=".01"/>
<circle cx="135.2" cy="219.2" r=".01"/>
<circle cx="135.2" cy="218.8" r=".01"/>
<circle cx="136.7" cy="219.2" r=".01"/>
<circle cx="136.7" cy="218.8" r=".01"/>
<circle cx="137" cy="219.2" r=".01"/>
<circle cx="137" cy="218.8" r=".01"/>
<circle cx="138.5" cy="219.2" r=".01"/>
<circle cx="138.5" cy="218.8" r=".01"/>
<circle cx="138.9" cy="219.2" r=".01"/>
<circle cx="138.9" cy="218.8" r=".01"/>
<circle cx="38.8" cy="224.3" r="1.2"/>
<circle cx="103.6" cy="221" r=".01"/>
<circle cx="103.6" cy="220.7" r=".01"/>
<circle cx="104" cy="221" r=".01"/>
<circle cx="104" cy="220.7" r=".01"/>
<circle cx="105.5" cy="221" r=".01"/>
<circle cx="105.5" cy="220.7" r=".01"/>
<circle cx="105.8" cy="221" r=".01"/>
<circle cx="105.8" cy="220.7" r=".01"/>
<circle cx="107.3" cy="221" r=".01"/>
<circle cx="107.3" cy="220.7" r=".01"/>
<circle cx="107.7" cy="221" r=".01"/>
<circle cx="107.7" cy="220.7" r=".01"/>
<circle cx="109.1" cy="221" r=".01"/>
<circle cx="109.1" cy="220.7" r=".01"/>
<circle cx="109.5" cy="221" r=".01"/>
<circle cx="109.5" cy="220.7" r=".01"/>
<circle cx="111" cy="221" r=".01"/>
<circle cx="111" cy="220.7" r=".01"/>
<circle cx="111.3" cy="221" r=".01"/>
<circle cx="111.3" cy="220.7" r=".01"/>
<circle cx="112.8" cy="221" r=".01"/>
<circle cx="112.8" cy="220.7" r=".01"/>
<circle cx="113.2" cy="221" r=".01"/>
<circle cx="113.2" cy="220.7" r=".01"/>
<circle cx="114.6" cy="221" r=".01"/>
<circle cx="114.6" cy="220.7" r=".01"/>
<circle cx="115" cy="221" r=".01"/>
<circle cx="115" cy="220.7" r=".01"/>
<circle cx="116.5" cy="221" r=".01"/>
<circle cx="116.5" cy="220.7" r=".01"/>
<circle cx="116.8" cy="221" r=".01"/>
<circle cx="116.8" cy="220.7" r=".01"/>
<circle cx="118.3" cy="221" r=".01"/>
<circle cx="118.3" cy="220.7" r=".01"/>
<circle cx="118.4" cy="224.3" r="1.2"/>
<circle cx="118.7" cy="221" r=".01"/>
<circle cx="118.7" cy="220.7" r=".01"/>
<circle cx="120.2" cy="221" r=".01"/>
<circle cx="120.2" cy="220.7" r=".01"/>
<circle cx="120.5" cy="221" r=".01"/>
<circle cx="120.5" cy="220.7" r=".01"/>
<circle cx="122" cy="221" r=".01"/>
<circle cx="122" cy="220.7" r=".01"/>
<circle cx="122.4" cy="221" r=".01"/>
<circle cx="122.4" cy="220.7" r=".01"/>
<circle cx="123.8" cy="221" r=".01"/>
<circle cx="123.8" cy="220.7" r=".01"/>
<circle cx="124.2" cy="221" r=".01"/>
<circle cx="124.2" cy="220.7" r=".01"/>
<circle cx="125.7" cy="221" r=".01"/>
<circle cx="125.7" cy="220.7" r=".01"/>
<circle cx="126" cy="221" r=".01"/>
<circle cx="126" cy="220.7" r=".01"/>
<circle cx="127.5" cy="221" r=".01"/>
<circle cx="127.5" cy="220.7" r=".01"/>
<circle cx="127.9" cy="221" r=".01"/>
<circle cx="127.9" cy="220.7" r=".01"/>
<circle cx="129.3" cy="221" r=".01"/>
<circle cx="129.3" cy="220.7" r=".01"/>
<circle cx="129.7" cy="221" r=".01"/>
<circle cx="129.7" cy="220.7" r=".01"/>
<circle cx="131.2" cy="221" r=".01"/>
<circle cx="131.2" cy="220.7" r=".01"/>
<circle cx="131.5" cy="221" r=".01"/>
<circle cx="131.5" cy="220.7" r=".01"/>
<circle cx="133" cy="221" r=".01"/>
<circle cx="133" cy="220.7" r=".01"/>
<circle cx="133.4" cy="221" r=".01"/>
<circle cx="133.4" cy="220.7" r=".01"/>
<circle cx="134.8" cy="221" r=".01"/>
<circle cx="134.8" cy="220.7" r=".01"/>
<circle cx="135.2" cy="221" r=".01"/>
<circle cx="135.2" cy="220.7" r=".01"/>
<circle cx="136.7" cy="221" r=".01"/>
<circle cx="136.7" cy="220.7" r=".01"/>
<circle cx="137" cy="221" r=".01"/>
<circle cx="137" cy="220.7" r=".01"/>
<circle cx="138.5" cy="221" r=".01"/>
<circle cx="138.5" cy="220.7" r=".01"/>
<circle cx="138.9" cy="221" r=".01"/>
<circle cx="138.9" cy="220.7" r=".01"/>
<circle cx="197.2" cy="224.3" r="1.2"/>
</g>
<path d="M36.3 148v-96h163.4v96" fill="none" stroke="#504e49" stroke-width=".3"/>
<g fill="#504e49">
<path d="M36.3 52l2-.5v1z"/>
<path d="M197.7 51.5l2 .5-2 .5z"/>
</g>
<g fill="none" stroke="#141413" stroke-width=".3">
<path d="M239.1 73.3l.5-.2h151.8l.5 .2 .2 .5v148.4l-.2 .5-.5 .2h-151.8l-.5-.2-.2-.5v-148.4zM332.5 90.4h15.5v7.4h-15.5zM351.1 99.3h.1M351.1 98.1v1.2M351.1 98.1h.1M351.1 99.3h.8M351.1 98.1h.8M351.9 98.1h.1M351.9 99.3h.1M351.9 98.1v1.2M352.5 99.3h.1M352.5 98.1v1.2"/>
<path d="M352.5 98.1h.1M352.5 99.3h.8M352.5 98.1h.8M353.3 98.1h.1M353.3 99.3h.1M353.3 98.1v1.2M353.9 99.3h.1M353.9 98.1v1.2M353.9 98.1h.1M353.9 99.3h.8M353.9 98.1h.8M354.7 98.1h.1"/>
<path d="M354.7 99.3h.1M354.7 98.1v1.2M355.3 99.3h.1M355.3 98.1v1.2M355.4 98.1h-.1M355.4 99.3h.7M355.4 98.1h.7M356.1 98.1h.1M356.1 99.3h.1M356.1 98.1v1.2M356.8 99.3h.1M356.8 98.1v1.2"/>
<path d="M356.8 98.1h.1M356.8 99.3h.7M356.8 98.1h.7M357.5 98.1h.1M357.6 99.3h-.1M357.6 98.1v1.2M358.2 99.3h.1M358.2 98.1v1.2M358.2 98.1h.1M358.2 99.3h.8M358.2 98.1h.8M359 98.1h.1"/>
<path d="M359 99.3h.1M359 98.1v1.2M359.6 99.3h.1M359.6 98.1v1.2M359.6 98.1h.1M359.6 99.3h.8M359.6 98.1h.8M360.4 98.1h.1M360.4 99.3h.1M360.4 98.1v1.2M361 99.3h.1M361 98.1v1.2"/>
<path d="M361 98.1h.1M361 99.3h.8M361 98.1h.8M361.8 98.1h.1M361.8 99.3h.1M361.8 98.1v1.2M362.4 99.3h.1M362.4 98.1v1.2M362.5 98.1h-.1M362.5 99.3h.7M362.5 98.1h.7M363.2 98.1h.1"/>
<path d="M363.3 99.3h-.1M363.3 98.1v1.2M363.9 99.3h.1M363.9 98.1v1.2M363.9 98.1h.1M363.9 99.3h.8M363.9 98.1h.8M364.7 98.1h.1M364.7 99.3h.1M364.7 98.1v1.2M351.1 107.7h.1M351.1 106.5v1.2"/>
<path d="M351.1 106.5h.1M351.1 107.7h.8M351.1 106.5h.8M351.9 106.5h.1M351.9 107.7h.1M351.9 106.5v1.2M352.5 107.7h.1M352.5 106.5v1.2M352.5 106.5h.1M352.5 107.7h.8M352.5 106.5h.8M353.3 106.5h.1"/>
<path d="M353.3 107.7h.1M353.3 106.5v1.2M353.9 107.7h.1M353.9 106.5v1.2M353.9 106.5h.1M353.9 107.7h.8M353.9 106.5h.8M354.7 106.5h.1M354.7 107.7h.1M354.7 106.5v1.2M355.3 107.7h.1M355.3 106.5v1.2"/>
<path d="M355.4 106.5h-.1M355.4 107.7h.7M355.4 106.5h.7M356.1 106.5h.1M356.1 107.7h.1M356.1 106.5v1.2M356.8 107.7h.1M356.8 106.5v1.2M356.8 106.5h.1M356.8 107.7h.7M356.8 106.5h.7M357.5 106.5h.1"/>
<path d="M357.6 107.7h-.1M357.6 106.5v1.2M358.2 107.7h.1M358.2 106.5v1.2M358.2 106.5h.1M358.2 107.7h.8M358.2 106.5h.8M359 106.5h.1M359 107.7h.1M359 106.5v1.2M359.6 107.7h.1M359.6 106.5v1.2"/>
<path d="M359.6 106.5h.1M359.6 107.7h.8M359.6 106.5h.8M360.4 106.5h.1M360.4 107.7h.1M360.4 106.5v1.2M361 107.7h.1M361 106.5v1.2M361 106.5h.1M361 107.7h.8M361 106.5h.8M361.8 106.5h.1"/>
<path d="M361.8 107.7h.1M361.8 106.5v1.2M362.4 107.7h.1M362.4 106.5v1.2M362.5 106.5h-.1M362.5 107.7h.7M362.5 106.5h.7M363.2 106.5h.1M363.3 107.7h-.1M363.3 106.5v1.2M363.9 107.7h.1M363.9 106.5v1.2"/>
<path d="M363.9 106.5h.1M363.9 107.7h.8M363.9 106.5h.8M364.7 106.5h.1M364.7 107.7h.1M364.7 106.5v1.2M290 146.3l.1 1.2h.8v-1.2M290 154.7h.9v1.2h-.9zM290.1 146.2l-.1 .1M290.1 146.2h.7M290.8 146.2l.1 .1M291.5 146.3v1.2h.8v-1.2"/>
<path d="M291.5 154.7h.8v1.2h-.8zM291.5 146.2v.1M291.5 146.2h.8M292.3 146.2v.1M292.9 146.3v1.2h.8v-1.2M292.9 154.7h.8v1.2h-.8zM292.9 146.2v.1M292.9 146.2h.8M293.7 146.2v.1M294.3 146.3v1.2h.8v-1.2M294.3 154.7h.8v1.2h-.8zM294.3 146.2v.1"/>
<path d="M294.3 146.2h.8M295.1 146.2v.1M295.7 146.3l.1 1.2h.7l.1-1.2M295.7 154.7h.8v1.2h-.8zM295.8 146.2l-.1 .1M295.8 146.2h.7M296.5 146.2l.1 .1M297.2 146.3v1.2h.8v-1.2M297.2 154.7h.8v1.2h-.8zM297.2 146.2v.1M297.2 146.2h.8M298 146.2v.1"/>
<path d="M298.6 146.3v1.2h.8v-1.2M298.6 154.7h.8v1.2h-.8zM298.6 146.2v.1M298.6 146.2h.8M299.4 146.2v.1M300 146.3v1.2h.8v-1.2M300 154.7h.8v1.2h-.8zM300 146.2v.1M300 146.2h.8M300.8 146.2v.1M301.4 146.3l.1 1.2h.7v-1.2M301.4 154.7h.8v1.2h-.8z"/>
<path d="M301.5 146.2l-.1 .1M301.5 146.2h.7M302.2 146.2v.1M302.9 146.3v1.2h.8v-1.2M302.9 154.7h.8v1.2h-.8zM302.9 146.2v.1M302.9 146.2h.7M303.6 146.2l.1 .1M314.9 146.7h15.5v7.4h-15.5z"/>
<circle cx="241.3" cy="76.5" r="1.12"/>
<circle cx="315.2" cy="76.5" r="1.12"/>
<circle cx="389.7" cy="76.5" r="1.12"/>
<circle cx="241.3" cy="138.8" r="1.12"/>
<circle cx="389.7" cy="138.8" r="1.12"/>
<circle cx="241.3" cy="219.5" r="1.12"/>
<circle cx="315.2" cy="219.5" r="1.12"/>
<circle cx="389.7" cy="219.5" r="1.12"/>
</g>
<path d="M12 269.3h396zM12 269h396v.3h-396z" fill-rule="evenodd" fill="#504e49"/>
<text font-size="7.8" fill="#141413" x="12" y="24.7">早期主板、四枚内存与并行 ATA</text>
<text font-size="3.5" fill="#141413" x="12" y="274.9">Microsoft Xbox · 原版结构学习图册</text>
<g font-size="3.2" fill="#1b365d">
<text x="12" y="15.3">2001 Original Black v1.0 · 主动 GPU 与原版有线 Duke</text>
<text x="354.1" y="15.3">图号 OriginalXbox-DWG-04 / 共 12 页</text>
<text x="113.4" y="50.4">≈ 226</text>
</g>
<g font-size="3.2" fill="#504e49">
<text x="12" y="30.9">发售期拆解更正指出四枚已安装内存分布于两面；模型同时保留独立空焊位。733 MHz CPU、NV2A、MCPX 与其他封装只表达布局；简化引脚、绕组和元件并非可用电路。</text>
<text x="198.7" y="274.5">单位 mm · 比例见各视图</text>
<text x="317.6" y="274.5">图号 OriginalXbox-DWG-04</text>
<text x="12" y="279.3">全部尺寸为本模型近似值 · 内部为布局示意</text>
<text x="198.7" y="278.8">CAD Study · 2026-10-09</text>
<text x="317.6" y="278.8">第 4 / 12 页 · A3</text>
</g>
<g font-size="3.2" fill="#141413">
<text x="91.4" y="246">芯片、供电与 40 针 IDE 插座 · 0.723:1</text>
<text x="295.8" y="246">背面内存与空焊位 · 0.678:1</text>
<text x="12" y="253.3">发售期拆解更正指出四枚已安装内存分布于两面；模型同时保留独立空焊位。 图中尺寸单位统一为 mm，数字对应当前模型的几何和坐标。全部尺寸均为本模型学习近似值，不能用作制造公差或真实电子规格。</text>
<text x="12" y="258.6">733 MHz CPU、NV2A、MCPX 与其他封装只表达布局；简化引脚、绕组和元件并非可用电路。 爆炸位移用于区分装配层，缩放视图不会改变尺寸数字。每个零件编号都可在组件清单中检索，重新修改模型后应同步重建这些图纸。</text>
</g>
</svg>
